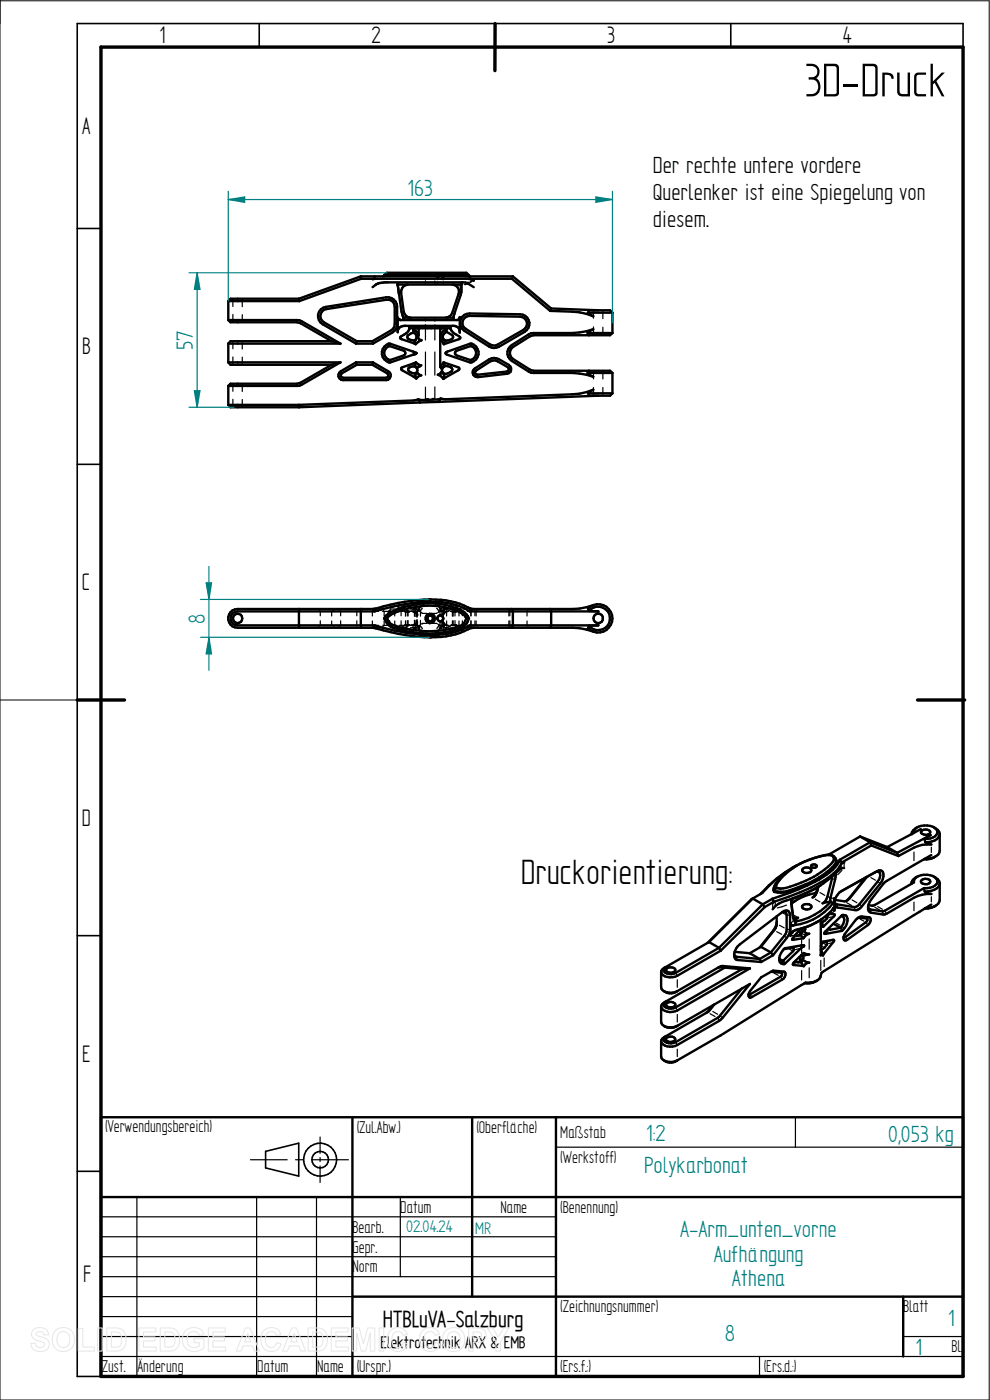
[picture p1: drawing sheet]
<svg xmlns="http://www.w3.org/2000/svg" width="210mm" height="297mm" viewBox="0 0 210 297" stroke-linecap="round" stroke-linejoin="round" font-family="sans-serif">
<path d="M0 0v297h209.8v-296.8h-209.8M0 148.5h16.4" fill="none" stroke="#000" stroke-width=".21"/>
<g fill="none" stroke="#000" stroke-width=".34">
<path d="M55 5v5M105 5v5M155 5v5M204.3 10v-5h-187.9v287h5M16.4 48.5h5M16.4 98.5h5M16.4 148.5h5M16.4 198.5h5M16.4 248.5h5M56.3 244.3l7.1-1.8v7l-7.1-1.7z"/>
<circle cx="67.9" cy="246" r="3.5"/>
<circle cx="67.9" cy="246" r="1.76"/>
</g>
<path d="M21.4 10h182.9v282h-182.9zM105 5v10M16.4 148.5h10M194.6 148.5h10" fill="none" stroke="#000" stroke-width=".72"/>
<g fill="none" stroke="#000" stroke-width=".51">
<path d="M76.5 58.6h32.3M76.5 58.6l-13.1 4.8M76.5 58.6l.1 .5M76.6 59.1h2.8M76.6 59.1l-13.1 4.8M79.4 59.1l-.4 .1 20.3-.1 1.2 .4-.7-.4M79.5 58.6l-.1 .5M81.5 58.4v.2M81.5 58.4l.6-.5h16.8l.6 .5M81.5 58.4h18M98 59.9l-.1 .5zM99.5 58.4v.2"/>
<path d="M99.7 58.6l.1 .5M99.8 59.1h8.8M108.6 59.1l8.1 6.9M108.8 58.6l8.1 6.8M108.8 58.6l-.2 .5M48.4 63.9h15.1M48.4 76.9h23.8M48.4 72.9h23.8M48.4 67.9l.5 .5 14.5 .1 7 3.9M48.4 67.9h15.1l8.7 5M48.4 76.9l.5 .5h21.5M48.4 63.9v4"/>
<path d="M48.4 72.9v4M63.4 63.4h-14.5l-.5 .5M63.4 63.4l.1 .5M70.4 72.4h-21.5l-.5 .5M70.4 77.4l-7 3.9-14.5 .1-.5 .5M70.4 72.4l1.8 .5M72.2 76.9l-8.7 4.9-15.1 .1M72.2 76.9l-1.8 .5M75.5 76.9h3.6M75.5 72.9h3.6M75.5 72.9l-7-4.1a1.98 1.98 0 0 1-1-2.1 1.98 1.98 0 0 1 1.6-1.6l12.8-2a2.04 2.04 0 0 1 2.3 1.9v3.7a2.07 2.07 0 0 1-.9 1.8l-4.2 2.4M75.5 76.9l-3.2 1.9a1 1 0 0 0-.5 1.1 1 1 0 0 0 1 .7h9.1a1 1 0 0 0 .9-.7 1 1 0 0 0-.4-1.1l-3.3-1.9"/>
<path d="M75.5 76.9l.2 .5M75.7 72.4h3.3M75.7 77.4l-3.2 1.8-.2 .3 .2 .6h9.7l.2-.3-.3-.6-3.1-1.8M75.7 77.4h3.3M75.7 72.4l-7-4a1.5 1.5 0 0 1-.7-1.6 1.5 1.5 0 0 1 1.2-1.2l12.8-2a1.49 1.49 0 0 1 1.7 1.5v3.6l-.3 1-4.4 2.7M75.7 72.4l-.2 .5M79 72.4l.1 .5M79 60.9l.8-.6 1.9-.4h16.4l1.2 .3 1.2 .7M79.1 76.9l-.1 .5M81.9 73.9l.7-.5 3.1 1a.54 .54 0 0 1 .3 .5 .54 .54 0 0 1-.3 .5l-2.9 1a1.5 1.5 0 0 1-.9-2.5zM84.3 60.4h13.5l.1 1.6-1.7 5.1v.4v-.1h-10.6v.2l-.4-1.4zM84.4 67.4v3.1"/>
<path d="M84.4 67.5v.1M84.5 67.8l.4 .1h12.3M86.6 60.4a1.52 1.52 0 0 0-1.5 1.7l.5 4a1.54 1.54 0 0 0 1.5 1.3M87.7 69.9l.4-.3 .7 .1v1.4M87.7 69.9l.9 .7 .2 .5M87.7 69.9v.6l.2 .2M87.9 70.7a1.37 1.37 0 0 0-1.5 .8 1.27 1.27 0 0 0 1.8 .6M87.9 70.7a1.04 1.04 0 0 1 .3 1.4M88 75.1h-.1M88 74.8l-5.3-1.9a2.04 2.04 0 0 0-1.7 2 2.04 2.04 0 0 0 1.7 2l5.1-1.7M88.2 73l-3-1-.3-.3a2.17 2.17 0 0 1 1.3-1 1.42 1.42 0 0 0 .6-1.3l.1 .2h8.6v-.3l.2 .7a3.8 3.8 0 0 0 1.9 1.5l.1 .2-.4 .3-3.2 1M88.2 76.9l-2.8 1-.3 .3 .2 .4 3 1.7"/>
<path d="M88.2 72.1l-.2 .3 .2 .6M88.2 76.9l-.1 .6 .3 .6M88.2 76.9l.5 .4 .7 .2-.5 .2M88.4 78.1a1.16 1.16 0 0 0-1.8 .3 1.24 1.24 0 0 0 1.9 .5M88.4 79l-.3 .6 .2 .7M88.4 79l.6 .5 .4 .1-.7 .3-.4 .4M88.4 78.1l.2 .5-.2 .4M88.8 77.8l-.4 .3M88.8 71.1a.68 .68 0 0 0 .6 1l-.2 .1M89.1 72.3l-.9 .7M93.4 77.9l.4 .5M93.4 79.2l-.5 .3a1.7 1.7 0 0 1 1.2 .9"/>
<path d="M93.6 79l-.1 .1M93.7 78.9l-.1 .1M93.8 78.8l.4 .9-.1 .7M93.8 78.8l-.1 .1M93.8 78.4v.4M93.9 78a1.33 1.33 0 0 1 2.1 .4 1.43 1.43 0 0 1-2.2 .6M94.1 76.9l3 1 .4 .3-.3 .4-3.1 1.8M94.1 76.9l-.7 1M94.1 76.9l.2 .6-.5 .9M94.5 74.8l5.3-1.9a2.03 2.03 0 0 1 1.7 2 2.03 2.03 0 0 1-1.7 2l-4.9-1.6-.4-.3zM94.7 70.4l1.4 .8v.3a1.44 1.44 0 0 1-2.1 .4M94.7 69.8l-.3-.2-1 .1v8.2"/>
<path d="M94.7 69.8a1.83 1.83 0 0 0-1.2 1.4 1.83 1.83 0 0 0 .6 1.8M94.7 70.4a1.17 1.17 0 0 0-.3 2l-.3 .6M94.7 69.8v.6M95.9 60.4a1.47 1.47 0 0 1 1.4 2l-1.4 4a1.57 1.57 0 0 1-1.4 1M96.6 74.6l3.1-1.2a1.35 1.35 0 0 1 1.2 2l-.2 .5-.8 .5-3-1a.49 .49 0 0 1-.3-.8zM97.5 67.5v.1M97.5 67.3v3.3v-.4a1.1 1.1 0 0 0-1.2-1.1l-10.8 .1a1.23 1.23 0 0 0-1.1 .9M98.1 67.2l.4-.4 1.1-.3 10.7 .2a2 2 0 0 1 1.9 1.5 2 2 0 0 1-.9 2.2l-5.5 3.2a2.09 2.09 0 0 1-2-.1l-5.3-3.3a2.02 2.02 0 0 1-.4-3zM98.4 67.6l.3-.3 .9-.3 10.7 .2a1.49 1.49 0 0 1 1.5 1.1 1.49 1.49 0 0 1-.8 1.7l-5.9 3.3-1.1-.2-5.2-3.3a1.41 1.41 0 0 1-.4-2.2zM100.5 78.4l3.3-2.2a2.09 2.09 0 0 1 2 0l2.1 1.2a1.01 1.01 0 0 1 .5 1.1 1.01 1.01 0 0 1-.8 .8l-6.2 .7a.99 .99 0 0 1-1-.5 .99 .99 0 0 1 .1-1.1zM100.8 78.8l3.2-2.1 1.1-.2 2.6 1.4 .2 .5-.4 .4-6.2 .7-.5-.2zM116.7 66l6.2 .3 3 .8-1.1-.8"/>
<path d="M116.9 65.4l10 .4M116.9 65.4l-.2 .6M124.7 70.7l.5-.6 .7-.3-1.5 .5-3 .4h-8.8l-4 2.5a1.98 1.98 0 0 0 0 3.4l4 2.5h8.8l3 .4 1.5 .4-.7-.3-.5-.5M124.7 70.7h5.2M124.7 79.1h5.2M124.7 70.7l.2 .4M124.8 66.3h5.1M124.8 66.3l.2-.5h4.4l.5 .5M124.9 78.7l-.2 .4M129.9 70.7l-.5 .4h-16.2l-.8 .3-3.6 2.2a1.53 1.53 0 0 0 0 2.6l3.6 2.2 .8 .3h16.2l.5 .4M129.9 66.3v4.4M129.9 79.1v4.3"/>
<path d="M48.4 85.9h15M48.4 85.9l.5 .5h14.5M48.4 81.9v4M63.4 85.9v.5M88.7 84.7l-.9 .3-24.4 .9M88.7 84.7l.4 .7M89.1 85.4l-25.7 1M93.1 85.3l-4 .1M93.5 84.5l-.6 .3-3.5 .1-.7-.2M93.5 84.5l-.4 .8M124.8 83.4l1.1-.7-3 .8-1.5 .2-26.9 1-1-.2M124.8 83.4l.2 .5h4.4l.5-.5"/>
<path d="M124.8 83.4h5.1M126.9 83.9l-33.8 1.4M63.5 129.2v4M76.6 129.2v4M79 133.2a44.6 44.6 0 0 0 14.6 1.9l3-.5 3.3-1.3 .6-.1M79.4 129.2l.1 .5M79.5 129.7h-29.1a1.48 1.48 0 0 0-1.5 1.5 1.48 1.48 0 0 0 1.5 1.5h29.1M79.5 129.7a40.5 40.5 0 0 1 14.2-1.9l3.7 .8 2.3 1.1M79.5 132.7a34.7 34.7 0 0 0 15.5 1.8 11.2 11.2 0 0 0 4.7-1.8M81.5 131.2l.5-.7a15.9 15.9 0 0 1 9.4-2.5 14.1 14.1 0 0 1 7.2 1.9l.9 1.3M81.5 131.2h.6M81.5 131.2a3.6 3.6 0 0 0 3.3 2.4 21.6 21.6 0 0 0 13-.3l1.2-1.1 .5-1"/>
<path d="M82.1 131.2l.3-.4a16.6 16.6 0 0 1 15.6-.7l.6 .6 .3 .5M82.1 131.2l.4 .8a3 3 0 0 0 1.9 1 21.7 21.7 0 0 0 13.3-.2l.8-.6 .4-1M88.3 128.2h.1M90.9 130.6a.63 .63 0 0 1 1 .6 .63 .63 0 0 1-1 .5M90.9 130.6a.62 .62 0 0 0-.3 .6 .62 .62 0 0 0 .3 .5M90.9 130.6a.66 .66 0 0 0 0 1.1M98.9 131.2h.6M99.7 132.7h27.2M99.7 129.7h27.2M99.7 132.7l.1 .5h21.6l1.5 .1 3 .7M99.8 129.1a18.2 18.2 0 0 0-11.2-1.8l-4.2 .6-5.4 1.3h-28.6a1.99 1.99 0 0 0-2 2 1.99 1.99 0 0 0 2 2h29l.1-.5M99.8 129.1l-.1 .6"/>
<path d="M108.6 129.2l.2 .5v3l-.2 .5M116.7 129.2l.2 .5v3l-.2 .5M125 129.6l-.2-.5a3 3 0 0 1 4.2 0 3 3 0 0 1 0 4.2 3 3 0 0 1-4.2 0l.2-.5M125 129.6l1.9 .1M125 129.6a2.49 2.49 0 0 1 3.6-.2 2.49 2.49 0 0 1 0 3.6 2.49 2.49 0 0 1-3.6-.2M125.9 128.4l-3 .7-1.5 .1-21.6-.1M126.9 130.2a1.02 1.02 0 0 0-1 1 1.02 1.02 0 0 0 1 1M126.9 130.2a1.02 1.02 0 0 1 1 1 1.02 1.02 0 0 1-1 1M126.9 129.7v.5M126.9 132.2v.5M126.9 132.7l-1.9 .1M182.5 177.5l2.1 1.2"/>
<path d="M182.5 177.5l5.7 2.2M182.5 177.5l-6.5 3.7a24.4 24.4 0 0 0-14.3 8.2l-2 1.2M184.6 178.7l5.7 2.2M184.6 178.7l-6.5 3.7M184.6 178.7l.2 .7M184.8 179.4l-6.2 3.6M184.8 179.4l5.8 2.2M188.2 179.7l2.1 1.2M193.8 176.7a1.9 1.9 0 0 1 2.2-1.6 2.53 2.53 0 0 1 2.8 1.3 1.79 1.79 0 0 1-2.1 1.6h-.6M194.6 175.5a2.08 2.08 0 0 0-1.3 1.5M195.7 176.1l-.3 .4a1.23 1.23 0 0 0 1.7 .5M195.7 176.1l-.4-.2-7.1 3.8"/>
<path d="M195.7 176.1a1.22 1.22 0 0 1 1.7 .4l-.3 .5M196.1 178l.2 .7M196.3 178.7l1.3 .5a6.6 6.6 0 0 0-3.7 .6l-3.3 1.8M197.1 177l.3 .2M197.4 177.2l-7.1 3.7M197.4 177.2l-1.3 .8M198.1 175.5a1.41 1.41 0 0 1 1.2 1.1 1.41 1.41 0 0 1-.5 1.4 4.2 4.2 0 0 1-2.5 .7M199.3 177v3.5a2.4 2.4 0 0 1-2.4 1.7h-.7M150.4 199.9l2.1 1.2M150.4 199.9l-9.2 5.3M159.7 190.6l-9.6 9.4M159.7 190.6l2.1 1.3"/>
<path d="M159.7 190.6l-9.3 9.3M161.8 191.9l-9.3 9.2M161.8 191.9l.4 .5M162.2 192.4l-9.3 9.3M163.9 190.7l-2.1 1.2M163.9 190.7l.3 .6M164.1 188.8l.2 .2M164.2 191.3l-2 1.1M164.3 189v.2M164.6 188.4l-.3 .6M164.8 195.6l-.1 .6-.6 1.2-2.9 3.6M164.8 194.4a3.3 3.3 0 0 1-.5 2.9l-2.9 3.6"/>
<path d="M166 193.5h.6l.3 .6-.1 3.6-.4 .8-2.9 3.6M167.7 196v2.5M167.7 196.1v.1M167.8 198l-.1 .4M167.9 191.3l.5 3.3 .2 .2 .7-.1-.4 .3-.2 .5M167.9 197.9v.1M168.7 183.8a11.3 11.3 0 0 0-4.5 4.5l.1 .9M168.7 191.1l-.8 .5M168.8 183.7a28.1 28.1 0 0 0-7.5 6M168.8 183.7a9.6 9.6 0 0 0-4.2 4.4v.3M169.1 183.6l-.4 .2M169.3 197.6l.5 .3"/>
<path d="M169.8 197.9l-.1 .3-.3 .3-.4 .1-.3-.2M169.8 197.9l.1 .5M169.9 198.4l.5 .7M170 197.1a1.19 1.19 0 0 1-.1 1.3M170 197a4.6 4.6 0 0 0-1.9 2.3l.2 .1 2.1-.3M170.2 192.2a1.38 1.38 0 0 1 1.9 0v.3a1.2 1.2 0 0 1-2-.1zM170.3 184.3a1.18 1.18 0 0 1 1.8 .3 1.05 1.05 0 0 1-1 .6 1.05 1.05 0 0 1-.9-.7zM170.6 196.8l.2 .4M170.8 196.8v.4M170.8 197.2l-.2 .3v.2a.95 .95 0 0 0 1.1 .4l-.7 .3-.6 .7M172.1 183.6a.79 .79 0 0 1 1.2 .1 .68 .68 0 0 1-.6 .4 .68 .68 0 0 1-.7-.4zM173.5 188.2l-.5 1.3"/>
<path d="M173.6 188.1a3.1 3.1 0 0 1-1.2 2.3l.4-.4 .2-.6a12.5 12.5 0 0 0-5.1 2.2M173.7 195.4l-2.2 1.1-1.6 .6M174.1 196l.5 .6M174.1 195.1v7.6l.2-.2 .3 .2M174.2 187.8l-2.4 1.3-3.7 1.5-.2 .5v.6l.3 3 .6 1.2-.1-.4M174.2 195.1l-.1 .2M174.5 200l.8-.2 .1 .2a1.31 1.31 0 0 1-1.3 1.3M175.1 197.6l3.5-3.4a.89 .89 0 0 1 1 .2 .89 .89 0 0 1 .2 1 3.1 3.1 0 0 1-1.2 2.1l-3.7 .6-.1-.1zM175.6 194.1v.3a1.27 1.27 0 0 1-1 1.1h-.5l.3 .3 .2 .8M176.1 193.8l.8 .1 .2 .1-.1 .2-2.4 2.4M176.5 186.2l-1 4a2.05 2.05 0 0 1-1 1.4l1.7-.3a13.3 13.3 0 0 1-7.5 4.2M176.6 181.5l-.2-.1a14 14 0 0 0-7.6 2.3"/>
<path d="M176.6 181.5a1.51 1.51 0 0 1 .8 1.3 1.51 1.51 0 0 1-.8 1.4 22.1 22.1 0 0 1-10.3 5.2l-2-.2M176.6 181.5a1.1 1.1 0 0 1-.3 1.8 20.8 20.8 0 0 1-10.8 5.2l-.9-.1M176.8 196l1.6 .8M176.8 192.7a13.9 13.9 0 0 1-8.2 4.7l-.6 .4M177 192.7v.1M177 193.2v-2.7l-.1 .9a12.1 12.1 0 0 1-9 4.9M177.1 190.9l2.4 .3M177.3 185.4l-1.2 5.2v.4l.2 .4-.1-.1M177.4 182.8l-.1 .2a15.1 15.1 0 0 1-7.8 5.2 7.9 7.9 0 0 1-4.5 .9l-.7-.1M178.1 182.4a9.2 9.2 0 0 1-4.3 4.2l-1 .5a55.9 55.9 0 0 1-8.9 3.6M178.1 182.4l.5 .6M178.3 184.2a24.7 24.7 0 0 1-12.4 7.1l-1.4 .9-.6 .7"/>
<path d="M178.4 196.8l-2.3 .4-.3-.3M178.4 194.4h.2a.85 .85 0 0 1 .4 1.2l-.6 1.2M178.4 184.1h.7M178.5 189.1a2.82 2.82 0 0 0-1.3 3.1l.5 .3 3.7 .6a1.75 1.75 0 0 0 1.4-.8l3.9-4.8a2.16 2.16 0 0 0 .4-2.7l-.7-.1-.3 .1-7.7 4.3M178.6 183h.5l-.5 .1a9.5 9.5 0 0 1-4.7 4.2 52.9 52.9 0 0 1-9.4 3.9l-.6 .3 .3-.2M181.7 194.9l.4-.3a2.94 2.94 0 0 1 2.5 .1 1.19 1.19 0 0 1-.5 1.6l-4.4 3.1-.5 .1a.91 .91 0 0 1 0-1.4zM181.9 194.8l2 .1 .1 .3-.3 .5-4.4 3.1h-.4M183.6 186.2l-4.1 5M183.9 186.1l-3.7 4.5-.7 .6M185.7 185l.6-.1a1.37 1.37 0 0 1-.1 2.1l-3.9 4.8-.7 .6-4.1-.5-.2-.1-.3-.5M190.3 180.9l.3 .7M193.3 187.4v.1"/>
<path d="M194.6 186l-.4 .2a1.61 1.61 0 0 0-.9 1.3M195.5 186.7a1.22 1.22 0 0 1 1.9 .3 1.17 1.17 0 0 1-2 .1zM196 188.4l-8.6 4.9-2.7-.3-.3-.1-.3-.5M196 188.4a2.55 2.55 0 0 0 2.8-1.2 1.87 1.87 0 0 0-2.1-1.6 2.6 2.6 0 0 0-2.8 1.2v.4l-8.3 4.8-.6 .2-.8-.2M196 188.4l.2 .7M197.6 181.4l-9.9 5.8-2.9 3.7a2.07 2.07 0 0 0-.3 2.6l3.2 .5 6.2-3.5a7.2 7.2 0 0 1 3.7-.8l-.7-.2-.7-.4M197.6 191.9l-22.8 14.1a1.2 1.2 0 0 0-.8 1.3l-.6 .7-.6 .2M198.1 186a1.39 1.39 0 0 1 1.2 1 1.39 1.39 0 0 1-.6 1.5 4.2 4.2 0 0 1-2.5 .6M198.5 192.2a3.6 3.6 0 0 1-2.4 .6M198.5 181.7l-.8 .4-1.7 .2M199.3 187.4v3.5a2.31 2.31 0 0 1-2.3 1.7l-.7 .1M140.3 213.5v3.3a1.91 1.91 0 0 0 2.4 1.1l1-.3"/>
<path d="M140.3 206.2v3.3a1.98 1.98 0 0 0 2.4 1.1l1-.3M140.8 210.3a2.35 2.35 0 0 0 2.9 0M140.8 217.6l1.2 .5 .9-.1 .8-.4M141.4 212.9a1.33 1.33 0 0 1 1.9 .1 1.08 1.08 0 0 1-.9 .8 1.08 1.08 0 0 1-1-.4zM141.4 205.6a1.38 1.38 0 0 1 1.9 .1 1.1 1.1 0 0 1-1.9 .3zM143.7 217.6l15.4-8.9-6.1 7.6-9.3 5.4a2.45 2.45 0 0 1-3.4-.7 1.3 1.3 0 0 1 .9-1.1M151.3 213.2l-1.2 1.5-.4 .2M151.6 213l-1.5 1.7-8.9 5.2M152.2 205.4l.5-.2 4.7 .4M152.5 201.1l-9.2 5.3a2 2 0 0 1-2.5-.4l.1-.6 .3-.2M152.5 201.1l.4 .6M152.9 201.7l-9.2 5.3a2.55 2.55 0 0 1-3.4-.7 1.3 1.3 0 0 1 .9-1.1"/>
<path d="M153.8 205.3l-12.6 7.2M155.7 202.4l.1 .3 .5 .3 4.9 .5M155.8 201.9l3.2 .3M157.4 205.6l-14.1 8.1a2.07 2.07 0 0 1-2.5-.3l.1-.6 .3-.3M157.4 209.7l-4.9 6.1-9.2 5.3a2.07 2.07 0 0 1-2.5-.4l.1-.6 .3-.2M159 202.2l2.2 1.3M159.1 205.4l-15.4 9a2.5 2.5 0 0 1-3.4-.8 1.3 1.3 0 0 1 .9-1.1M159.1 205.4l-6.1-.4-9.3 5.3M159.1 205.4l-1.7 .2M161.2 203.5l.3 .6M161.4 200.9l2.1 1.2M161.4 200.9l-2.4 1.3"/>
<path d="M161.5 207.3l2.5-1.4 2.5 .3a1.18 1.18 0 0 1-.6 1.6l-6.4 3.7-.5 .1a1.06 1.06 0 0 1 .1-1.4zM163.5 206.2l2.3 .2 .1 .1-.1 .5-6.7 3.9h-.3M163.5 202.1l-2.3 1.4M163.5 202.1l.5 .5M164 202.6l2.9-3.6a2.68 2.68 0 0 0 .7-1.8v-3.1a.91 .91 0 0 0-.6-.9 .91 .91 0 0 0-1.1 .3l-9 6.9a2.72 2.72 0 0 0-1 2.8l.5 .5 5.1 .4M164 202.6l-2.5 1.5M165.3 203.3a.73 .73 0 0 0 .8 .6M165.4 203.5l.7 .4M166.2 201.4l2.2-.4-.2 .8-2.1 2.1M169.5 203.1l.2 .1M169.7 203.2l.1 .4-.3 .5a.55 .55 0 0 1-.7-.3M169.7 203.2l.3 1"/>
<path d="M170 202.6l.4 .6-.2 .4M170 204.2l.5 .8M170.2 202.9l1.5-.4-1.2-.3-2.1 2-.2 .4 2.3 .4M170.2 203.6l-.2 .6M170.2 203.6l1 .5 .5 .1-.5 .1-.7 .7M170.3 200.6l-3.8 .6-.5 .5a2 2 0 0 0-.3 2.7l.6 .2 .2-.2 3.7-3.5M172.7 208.3l-.9 .2-.9-.1-18 11.3-9.2 5.3M173.3 208.1l-1.3 .5h-1.4M174.1 200.7l.5-.9 2.1-.4 .3 .1-2.4 3.2M174.1 201.5l.5 1.2M21.4 237h182.9v55h-182.9zM74.8 237v55"/>
<path d="M100.2 237v38.1M117.9 237v55M140.3 220.9v3.3a1.98 1.98 0 0 0 2.4 1.1l1-.3M140.8 225a2.35 2.35 0 0 0 2.9 0M141.4 220.1a1.22 1.22 0 0 1 1.9 .4 1.19 1.19 0 0 1-2 .1zM21.4 254h182.9M74.8 275.1h129.5M191.6 275.1v12.7"/>
<circle cx="50.4" cy="131.2" r=".98"/>
<circle cx="91.3" cy="131.2" r=".98"/>
<circle cx="93.4" cy="131.2" r=".63"/>
</g>
<g fill="none" stroke="#000" stroke-width=".25">
<path d="M79 59.1h.2M79.3 59.1h.2M79.4 59.1h.1M79.4 59v.1M79.5 58.6l-.1 .2M79.6 59.1h.1M90.3 57.9v.8M90.3 59.6v.8M92.2 57.9v.8M92.2 59.6v.8M92.7 57.9v.3M92.7 58.5v.4h.4"/>
<path d="M92.8 57.9v.3M92.8 58.5v.9M92.8 59.9v.5M94 57.9v.3M94 58.6v.8M94 59.9v.5M94.1 57.9v.3M94.1 58.5v.4h-.4M98.2 59.9h.3M99.4 59.9h-.5M99.7 58.6v.2M99.7 59l.1 .2h.2"/>
<path d="M100 59.8l-.6 .3M100 59.7l-.3 .1M100.3 59.6l.2-.1-.3 .1M100.5 59.1l-.2 .1M49.4 63.4v1.6M49.4 66.7v1.7M49.4 72.4v1.6M49.4 75.7v1.7M51.4 63.4v1.7M51.4 66.8v1.6M51.4 72.4v1.6M51.4 75.8v1.6"/>
<path d="M79.2 60.7l-.2 .2M79.7 60.4l-.2 .1M84.3 60.4h.1M84.6 62.1v.1M85.6 67.6h.1M85.6 67.4v.1M86.8 69.4v.1M86.9 69.6h.1M88.5 78.9l-.1 .1M89.2 69.7h.1M89.5 69.7h.6M89.5 69.6h.1"/>
<path d="M89.6 69.7h.1M90.3 67.4v.7M90.3 68.9v3.2M90.3 74.7v4.9M90.6 69.7h1M90.7 69.6h.3M91.3 69.6h.2M92.1 69.7h.7M92.2 67.4v.8M92.2 68.9v3.2M92.2 74.7v4.9M92.6 69.7h.1"/>
<path d="M93 69.6h.1M93.1 69.7h.2M95.5 69.6h.1M95.5 69.3h.1M97.2 60.4l.2 .2M97.6 60.8l.2 .6M97.8 61.7l.1 .3M97.8 60.4h.4M99.1 60.2l-.6 .2M116.8 65.8l-.1 .2M116.9 65.4l-.1 .2M121.4 66.1l.8 .1"/>
<path d="M123 66.3l1.4 .3M124.8 66.2v.1l.1 .2M125 65.8l-.1 .2M125.1 66.6l.3 .2M125.2 66.8l.7 .3-.3-.1M125.9 65.8v1.7M125.9 69.3v1.8M125.9 78.7v1.7M127.9 65.8v1.8M127.9 69.4v1.7M127.9 78.7v1.7M49.4 81.4v1.6"/>
<path d="M49.4 84.7v1.7M51.4 81.4v1.7M51.4 84.8v1.6M88.7 84.7l.1 .1M88.8 84.9h.1M88.8 84.9l.1 .1M89 85.3l.1 .1M90.3 82.1v2.5h.6M90.6 84.6v.2M90.6 85.1v.2M91.9 85.1v.2M91.9 84.5v.3"/>
<path d="M92.2 82.1v2.4h-.5M93.4 84.8h.1M93.5 84.6h.1M125.9 82.2v1.8M127.9 82.2v1.7M63.4 129.2v.2M63.4 129.6v.1M63.4 132.7v.1M63.4 133.1v.1M67.4 129.2l.2 .1M67.6 133l-.2 .2M67.8 129.5l.1 .2v.9"/>
<path d="M67.9 131.7v1l-.1 .1M70.4 131.7v1l.6 .1M70.9 129.5l-.5 .2v1M71.6 133.1l.6 .1M71.8 129.2l.1 .1M71.9 133l-.1 .2M72.1 129.5l.2 .2v.9M72.2 129.2l-.6 .2M72.3 131.7v1l-.2 .1M75.5 129.2l.1 .2M75.6 133.1l-.1 .1M75.6 129.6l.1 1"/>
<path d="M75.7 131.7l-.1 1.1M79 131.7v1.1M79 129.2h1.9M79 129.5v1.2M79.1 133.1v.1M79.1 129.2v.1M79.4 133.2h1.7M79.5 132.7h.8M79.5 129.7h.8M81 129.2l.2 .1M81.2 129.7h1.3M81.2 133l-.2 .2"/>
<path d="M81.2 132.7h1.4M81.3 129.5l.2 .2v.9M81.5 131.7v1l-.1 .1M82.4 131.7v1l.1 .1M82.5 132.7h.1M82.5 129.7h.1M82.5 129.5l-.1 .2v1M82.6 132.7h.1M82.6 129.7h.1M82.6 129.7v1M82.6 131.7v1M82.7 132.7h.1"/>
<path d="M82.7 129.7h.1M82.8 132.7h.1M82.8 129.2h2M82.8 133.1l.1 .1M82.8 129.7h.1M82.8 132.7h-.1M82.9 129.2l-.2 .2M82.9 133.2h1.9M83.1 129.7h1.1M83.2 132.7h1M83.7 132.7h.1M83.7 129.7h.1"/>
<path d="M83.7 129.7v1M83.7 131.7v1M83.7 132.7l.2 .1M83.9 129.5l-.2 .2M84.1 133.1l.1 .1M84.2 129.2l-.1 .2M84.3 133.9h.1M84.3 128.5h.1M84.3 128.5l.3 .2M84.3 128.5l.1 .1M84.4 133.2l.2 .1M84.4 133.6h.1"/>
<path d="M84.4 128.8h.1M84.4 128.8l.1 .1M84.5 133.4l-.1 .2M84.5 133.3h.1M84.5 129.1h.1M84.5 129.1l.1 .1M84.5 129.1l-.1 .1M84.5 129.2l.2 .1M84.6 133.2h.1M84.6 133.2l-.1 .1M84.6 129.2h.1M84.6 129.7h1"/>
<path d="M84.6 133.6l-.2 .2M84.7 132.7h.9M84.8 133.1l-.3 .1M84.8 133.5l2.1 .8M84.9 129.2l.4 .2M84.9 129.5l.2 .2v.9M85 129.2h.2M85 133.2h.2M85 129l.7 .5M85.1 131.7v1l-.2 .1M85.1 129.2l.4 .2M85.2 129.2h.1"/>
<path d="M85.2 133.2h.1M85.3 129.2h.2M85.4 133.2h.1M85.4 133l-.5 .2M85.5 133.3h.1M85.6 128.8h.1M85.6 128.9h.1M85.6 129h.1M85.6 129.1h.1M85.6 133.3h.1M85.6 128.8v.1M85.6 133.5v.1"/>
<path d="M85.6 133l-.5 .2M85.6 129.2h.7M85.6 129v.1M85.6 133.2h.8M85.6 129.1l.3 .1M85.6 133.3l.7 .3M85.7 132.7h.1M85.7 129.7h.1M85.7 132.9l-.7 .5M85.7 133.2h.3M85.8 132.6h.1M85.8 133.2l-.2 .1"/>
<path d="M85.9 129.8h.1M85.9 132.6h.1M85.9 129.6l.5 .2M85.9 129.2h-.2M86 129.8h.1M86 132.5h.1M86 131.7v.8l.7 .3M86.1 129.7h.7M86.1 128.9l-.5 .2M86.1 129.6l.5 .2v.9M86.1 132.7h.6M86.1 129.6l.5 .1"/>
<path d="M86.1 129.4l.5 .2M86.3 133.3l.4 .2M86.4 129.8h.1M86.4 132.6h.1M86.4 129.8v.9M86.4 131.7v.8l-.5 .3M86.5 132.6h.1M86.5 129.8h.1M86.5 129.7h.1M86.5 132.6l.1 .1M86.5 128.2l-1.7 .7M86.6 129.8h.1"/>
<path d="M86.6 132.5h.1M86.6 132.8l-.5 .2M86.6 132.5l-.5 .3 .5-.1M86.6 131.7v.9M86.7 129.8h.1M86.7 132.6h.1M86.7 129.7h.1M86.7 129.6l-.7 .2v.9M86.7 132.7h.1M86.7 128.9h.1M86.7 128.9l-.5 .2M86.8 129.7h.1"/>
<path d="M86.8 129.7l-.1 .1M86.8 132.7h.1M86.8 134h.1M86.8 133.8h.1M86.8 128.4v.3M86.8 133.8v.2M86.8 132.7h.7M86.9 128.6h.1M86.9 133.9h.1M86.9 128.6l.4 .2M86.9 129.7h.1M86.9 129.7h.2"/>
<path d="M87 129.7h.5M87.1 133.2h.7M87.1 133.9l1.5 .3M87.1 129.7h.1M87.1 132.7h-.2M87.2 132.7h.1M87.2 129.7h.1M87.2 133.6l-.3 .2M87.3 129.7h.1M87.3 132.7h.1M87.3 129.7l.2 .1M87.3 128.4l-.8 .3"/>
<path d="M87.5 129.8h.1M87.5 133l.6 .2M87.5 132.6l-.2 .1M87.5 129.7h.2M87.5 129.8h.2M87.6 132.7h.2M87.6 129.8l.3 .1M87.7 129.7h.1M87.7 132.5l-.3 .1M87.7 132.6h.1M87.7 129.2v.1M87.7 129.5v.2"/>
<path d="M87.7 133v.2M87.7 129l.6 .3-.2-.1M87.8 132.6l-.1 .2M87.8 129.8l.3 .2M87.8 129.8l.4 .3M87.8 129.7h.3M87.8 130h.1M87.8 129.9l.1 .1M87.9 129.2h-.9M87.9 132.7h.1M87.9 132.7h.2M87.9 129.2h.4"/>
<path d="M87.9 132.4v.1M87.9 132.5l-.1 .1M87.9 130v.8M87.9 131.6v.8M87.9 132.4l-.1 .1M87.9 132.5h-.1M88 133.2h.3M88 129.5l.1 .3M88 132.6l.1 .3M88.1 130l.1 .1M88.1 129.7v.1M88.1 133.2h.1"/>
<path d="M88.1 132.4h.1M88.1 132.4l-.3 .2M88.1 132.7l.1 .2M88.1 129.5v.2M88.1 129.5l.1 .4M88.1 132.3l-.2 .2M88.1 132.5v.3M88.1 133.1l.1 .1M88.2 132.5l-.1 .2M88.2 133.1v.1M88.2 129.2l-.1 .1M88.2 129.2l-.8 .2"/>
<path d="M88.2 133.2l.1 .1M88.2 128.2l-.4 .1M88.2 128.2h.1M88.2 129.7h.4M88.2 133.1l-.1 .1M88.2 133.1l-.5 .3M88.2 130.1v.7M88.2 131.6v.7M88.2 132.3l-.1 .1M88.2 129.2v.1M88.3 132.7h.3M88.3 132.2l.1-.1-.1 .2"/>
<path d="M88.3 133.1v.2M88.3 130v.2M88.3 130.2l.1 .1M88.3 130.1l.1 .2M88.3 129.1l-.1 .2M88.3 130.3l.2 .2M88.4 132.1h.1M88.4 129.7h.1M88.4 129.7v1.2M88.4 132.1l-.1 .2M88.4 132.7l.1 .1M88.4 129.1l-.2 .1"/>
<path d="M88.4 130.3h.1M88.4 132.7h.1M88.4 131.5v1.2M88.5 130.5h.1M88.5 129.4l.1 .1M88.5 131.9l-.2 .2M88.5 130.5v.4M88.5 131.5v.5M88.5 129.6l-.1 .1M88.6 129.5v1.1M88.6 131.8v1M88.6 133.2h.2"/>
<path d="M88.6 129.2h.2M88.6 133.3l.2 .1M88.6 132.9l.1 .1M88.6 132.9h.1M88.6 133h.1M88.6 132.9l-.2 .1M88.7 129.5h.1M88.7 133h.1M88.7 129.4l-.1 .1M88.7 129.3l-.1 .2-.1-.1M88.7 129l.1 .1M88.8 132.8h.1"/>
<path d="M88.8 132.9h.1M88.8 133.1h.1M88.8 133.3l-.1 .1M88.8 129.5h.1M88.8 129.2h.1M88.8 133.4h.1M88.8 133.2h.1M88.8 129.2v.1M88.8 129.4v.1M88.8 132.8v.1M88.8 133.1v.1M88.8 133.2l.2 .2"/>
<path d="M88.8 128.9l-.2 .1M88.8 133.4l.2 .1M88.8 129.2l.1 .1M88.9 128.9h.1M88.9 129.7h.2M88.9 132.7h.2M88.9 133l-.1 .2M88.9 134.8l1.7 .1 2.4-.1M89 128.8l-.2 .1M89 129.5l.1 .2M89.1 132.7l.5 .6M89.1 132.7l-.1 .1"/>
<path d="M89.1 128.9l-.3 .3M89.2 129.9h.1M89.2 128.8h.1M89.2 129.9v.8M89.2 131.6v.9l.1-.1M89.2 133.7l.2 .1M89.2 133.7h.1M89.3 128.7h.1M89.3 128.1l-1 .1M89.4 133.8h.1M89.4 133.8l.6 .4M89.4 134.3l.8 .1"/>
<path d="M89.4 130l1.2 .1M89.5 132.3h.1M89.6 129.1l-.5 .6M90 128.2l-.8 .5M90.3 134.3l.7 .2M90.4 128h2M90.6 132.2l-1.1 .1M90.9 127.9l-.5 .2M91.1 130.1v.1M91.1 132.2h.1M91.2 131.8h.1M91.3 130.6h.1"/>
<path d="M91.3 127.9l.6 .2M91.3 130.6h.3M91.5 127.5l-3.3 .3M91.6 131.7h.1M91.6 131.7l-.4 .1M91.7 132.2l1.1 .1M91.8 130.9v.6M91.9 128.6a1.93 1.93 0 0 0-1.6 0M91.9 134.3l-.6 .2M91.9 133.8l-.8 .2-.8-.2M92.3 128.2l.7 .5M92.6 129l.5 .7"/>
<path d="M92.7 131.4a.75 .75 0 0 1 .6-1 .75 .75 0 0 1 .8 .8 .75 .75 0 0 1-.9 .7M92.7 130l-1.1 .1M92.8 133.8l-.6 .4M92.9 133.8h.1M92.9 132.4l.2 .1M93 134.8h.1M93 128.7l.3 .2M93.1 129.9l-.2 .1M93.1 132.7h.2M93.1 129.7h.2M93.1 132.7l-.4 .6M93.1 132.7l.1 .1"/>
<path d="M93.2 128.9l.2 .3M93.2 127.6l2 .4M93.2 134.3l-.6 .1M93.2 129.8h.1v.9M93.2 129.6l-.1 .1M93.2 133.6h-.2M93.3 131.7v.9M93.3 133.1l.1 .1M93.4 129.6h.1M93.4 132.7h.1M93.4 132.8h.1M93.4 129.2h.1"/>
<path d="M93.4 133.2h.1M93.4 133.2h.4M93.4 129.2h.4M93.4 132.7l.1 .1M93.4 129.2v.1M93.4 129.5v.1M93.4 132.8v.1M93.4 133.1v.1M93.4 129.2l.1 .1M93.4 129.2l-.1 .2M93.4 133.2l-.3 .3M93.4 128.1l1 .2"/>
<path d="M93.4 129.2l.2 .1M93.5 133.3v.1M93.5 128.9l.2 .2M93.5 133l-.1 .2M93.5 129v.1M93.6 129.7h.2M93.6 129.6l-.2 .1M93.6 132.8h.1M93.6 132.7h.2M93.6 133l-.2 .2M93.6 129.6h.1M93.6 129.5l.2 .2"/>
<path d="M93.7 133.3l-.3 .1M93.7 129.5l-.1 .1M93.7 132.8l.2 .1M93.7 129.7v.9M93.7 131.7v1M93.8 132.7h.1M93.8 129.7h.1M93.8 132.7l-.1 .1M93.8 131.9h.1M93.8 132.9h.1M93.8 131.9l.2 .2M93.8 131.4v.5"/>
<path d="M93.9 130.5h.1M93.9 132h.1M93.9 129.7h.1M93.9 129.5h.1M93.9 130.3h.1M93.9 130.4h.1M93.9 129.5l.2-.1-.3 .1 .1 .2v.9M93.9 132.9l.1 .1M93.9 131.5l.1 .7M93.9 130.3v.6M93.9 132l.1 .2M93.9 132.1h.1"/>
<path d="M93.9 132.7h.1M93.9 132.7h.2M93.9 132.1l.2 .2M93.9 130.3l-.1 .6M93.9 129.1l.2 .1M93.9 131.7v1M93.9 132.7l-.1 .1M94 132.1h.1M94 131.5v.6M94 132.1l.1 .1M94 130.1l-.1 .3M94.1 130.3h.1"/>
<path d="M94.1 132.2h.1M94.1 130.2l-.2 .1M94.1 129.2v.1M94.1 129.2h.1M94.1 133.2h.1M94.1 133.2l-.2 .1M94.1 130.2h.1M94.1 129.2l.1 .1-.1-.1h.4l.6 .2M94.1 132.5l.1 .2M94.1 132.2v.1M94.1 133.1v.1M94.1 130.2l-.1 .7"/>
<path d="M94.2 129.7h.2M94.2 132.3l.2 .2M94.2 129.5l-.1 .4M94.2 132.4l.3 .2M94.2 132.5v.3M94.2 130l-.1 .2M94.2 130h.1M94.2 133l-.1 .2h.4M94.2 132.7h.2M94.2 133.1l.2 .1M94.2 132.7v.1M94.3 133.1l.1 .1"/>
<path d="M94.3 132.5l.1 .2M94.3 132.4h.1M94.3 132.4l.4 .2M94.4 129.7h.1M94.4 129.7l-.1-.1-.1 .3M94.4 132.7l-.1 .1M94.4 129.7l-.1 .1M94.4 132.7h.1M94.4 129.2h.1M94.4 129.7h.6M94.4 129.2h-.1M94.4 129.2l-.1 .1"/>
<path d="M94.4 133.2l.3 .1M94.4 128.4h.3M94.5 133.2h-.1M94.5 132.7h.1M94.5 132.7h.6M94.5 132.7h.3M94.5 129.8l-.4 .3M94.6 129.8l-.4 .2M94.6 129.2h.6M94.7 133.2h.5M94.7 129.8l-.4 .2M94.7 129.2v.2"/>
<path d="M94.7 129.6v1.1M94.7 131.7v1.1M94.7 133.1v.1M94.8 129l-.4 .2M94.8 132.6l.2 .1M94.8 129.6l-.3 .1M94.8 129.8l.3-.1-.2 .1M95 133.9l-1.1 .3M95.1 128.5l.5 .2M95.1 132.8l.5 .3M95.1 133.6l.4 .1M95.2 133l-.7 .2"/>
<path d="M95.4 132.7h1M95.5 129.7h.9M95.5 133.7h.1M95.5 128.6l-.3 .2M95.5 128.4h.1M95.5 128.6h.1M95.5 133.8h.1M95.5 128.4v.2M95.5 133.8v.2M95.6 128.2l.6 .2M95.6 132.7h.1M95.6 133.7h.1"/>
<path d="M95.7 129.7h.1M95.7 133.5h.1M95.7 129.3l-.5 .2M95.7 128.9l.4 .2M95.8 132.7h.1M95.8 129.8h.1M95.8 132.6h.1M95.8 129.7h.1M95.8 129.7l.1 .1M95.8 133.2h.5M95.8 129.6l.7 .2M95.9 132.6h.1"/>
<path d="M95.9 129.8h.1M95.9 132.7h.1M95.9 132.7h.2M95.9 129.7h.1M95.9 133.3l.3 .1M95.9 128.9h.3M96 129.8h.1M96 132.6h.1M96 129.8v.9M96 131.7v.9M96 132.5l.4 .3M96 132.7h.1"/>
<path d="M96.1 129.8h.1M96.1 132.6h.1M96.1 129.7h-.2M96.1 132.5h.1M96.1 132.7h.1M96.1 133.3l-.4 .2M96.1 131.7v.8M96.1 132.5l.5 .3M96.2 133.4h.1M96.2 133.3h.1M96.2 129h.1M96.2 128.9l-.2 .2"/>
<path d="M96.2 133.4l-.5 .2M96.2 133.4v.2M96.2 129v.1M96.2 133.6h.1M96.2 128.8v.1M96.3 129.2h.1M96.4 129.2h.1M96.4 133.2h-.1M96.4 133.2h.1M96.4 133.2h.5M96.4 129.2h.2h-.8M96.4 129.6l-.4 .2"/>
<path d="M96.5 129.8h.1M96.5 132.5h.1M96.5 132.5l-.6 .3M96.5 129.8v.9M96.5 131.7v.8M96.6 129.8h.1M96.6 132.6h.1M96.6 132.8l.6 .4M96.6 128.6l.5 .3M96.6 129.6l-.5 .2v.9M96.6 133.2h-.2M96.7 129.5l-.3 .1"/>
<path d="M96.8 132.7h.8M96.9 129.7h.1M96.9 129.7h.7M96.9 133.6h.1M96.9 129.2h.8M96.9 133.6l-1.8 .8M97 133.6h.1M97 133l.5 .2M97.2 133.4l-.2 .2M97.2 129.2l-.2 .1M97.2 133l.5 .2M97.4 133.2h1.1"/>
<path d="M97.4 129.1l.3 .2M97.4 131.7v1l.1 .1M97.5 129.2l-.6 .2M97.5 129.5l-.1 .2v1M97.5 133.4l.4 .3M97.5 133.2l-.1 .1M97.7 129.2l-.5 .2M97.7 133.1l.2 .2M97.7 133l-.1 .2M97.9 133.3h.1M97.9 133.7h.1M97.9 129.7h.7"/>
<path d="M97.9 133.5v.2M97.9 129.2l-.2 .2M97.9 132.7h.7M97.9 133.9l.1 .2v-.2M97.9 129.5l.2 .2v.9M98.1 131.7v1l-.1 .1M98.3 129.2h.8M99.1 129.7h.5M99.1 132.7h.5M99.2 133.2h.6M99.4 129.2h.6M99.6 129.7h.1"/>
<path d="M99.7 132.7h.1M99.7 129.7h.1M99.8 129.7h.1M99.8 132.7h.1M99.9 129.7h.1M99.9 132.7h.1M99.9 129.7v1M99.9 131.7v1M100 129.7h.1M100 132.7h.1M100.4 133l-.2 .2M100.5 129.2h-.3l.2 .1"/>
<path d="M100.6 129.5l.2 .2v.9M100.8 131.7v1l-.2 .1M101 131.7v1l.2 .1M101.2 129.5l-.2 .2v1M101.4 133.1l.1 .1M101.5 129.2l-.2 .2M107.7 129.2l.1 .1M107.8 133l-.1 .2M107.9 131.7v1l.2 .1M108 129.5l.2 .2v.9M108.1 129.5l-.2 .2v1M108.2 131.7v1l-.2 .1"/>
<path d="M108.3 133.1l.2 .1M108.5 129.2l-.2 .2M111.8 131.7v1l.2 .1M111.9 129.5l-.1 .2v1M112.2 133.1l.1 .1M112.3 129.2l-.2 .2M124.8 133v.3v-.2M124.8 129.2v-.1l-.1 .2M124.8 129.5l.2 .1M124.9 129.5l.1 .1M125 129.6h.6M125 132.8h.6"/>
<path d="M125 132.8h-.2M125 132.8l-.1 .1M126.3 129.7h.6M126.9 132.7h-.6M197.6 179.7v1.1M163.9 191.9v.6M164.3 197.3l-.2 .1M164.5 191.5v.5M164.8 197.7l1 .5M165.4 196.3l1 .5M166.1 193.7l.5 .3M166.5 198.7l.3 .2"/>
<path d="M166.8 192l-1.9 .6M167.1 194.1h.3M167.1 197.2h.3M167.8 190.7l-.6 .2M167.9 191.4v.1M168.2 194.4v.1M168.2 195.4l-.3 .3M168.4 198.5h-.5M168.5 194.2l.5 .3M168.7 198.8l-.3 .4M168.7 196l-.2 .2M168.8 198.5h.1"/>
<path d="M169 198.2l.2 .2M169.8 197.9l.3 .1M169.9 197l-.2 .1M170.1 199.4v.8M170.3 198.2l.5 .1M171.7 199.2v2.2M172.9 190.8l1 .5M173.4 188.8v.2M173.9 189.4l1.1 .5M174.2 195.8v.3M174.5 195.1l.3 .2M175 194.6l.3 .2"/>
<path d="M175.7 190.3l.3 .1M175.7 197.4l-.4 .5M176 197.1l.1 .1M176.3 186.4h.2M176.4 199.5l-.6 .2M176.4 194.5l-.5 .1M176.4 191.4h.3M176.5 194l-.6 .1M176.7 186.5h.3M176.8 190.5l-.4 .1M176.8 193.4l-.3 .3M177.3 191.7l.2 .1"/>
<path d="M177.5 195.9l.7 .4M177.6 192v.3M178.3 197l.2 .3M178.4 189.1h.1M178.4 183.5v.4M178.5 196.9l.2 .3M178.6 184.7l-.9 .9M178.7 194.2l-.2 .1M178.7 196.6l.3 .2M178.9 194.2l-.2 .1M179.1 183.3v.6M179.1 198.7l.1 .1"/>
<path d="M179.4 198.9l.2 .3M179.6 191.5l1.1 .6M180.2 190.6l-.2 .1M180.8 190.9l1 .6M181.3 192.6l.1 .3M182.5 195l.8 .4M182.5 191.9l.2 .3M182.7 194.5l-.2 .1M183.8 195.8l.2 .3M184.2 194.6l-.2 .2M184.4 192.8l.2 .1M184.7 193.1v.3"/>
<path d="M184.7 186.2l1 .5M185.5 192.4l1.1 .6M186 184.9l-.2 .1M186.2 192.3l1 .6M186.4 187.2l.2 .2M187.2 193.5l.1 .3M187.8 193.4l.2 .2M193.9 180.8v1.8M193.9 191.4v1.8M197.6 190.2v1.1M143.4 206.5l.2 .3M143.4 213.9l.2 .3"/>
<path d="M143.7 207.9v1.6M143.7 215.2v1.6M150.6 215.1l1.1 .5M150.6 214.2l-.1 .1M151.2 214.6l1 .6M152.3 216.1l.2 .3M152.9 215.6l.2 .2M153.1 205l-.2 .1M156 202.9h.2M156.3 203.2l.1 .3M158.8 210.8l.3 .1M159.3 211.1l.1 .3"/>
<path d="M164.2 206.5l.9 .4M165.6 203.7l.1 .1M165.7 207.4l.2 .3M165.9 204l.1 .3M166.1 204l.1 .3M166.1 206.2l-.2 .1M166.3 204l.2 .3M166.5 201.2l-.2 .1M167.5 201.3l.4 .3M168.7 204.3l-.2 .3M168.9 204l.2 .1M169 203.9l.2 .1"/>
<path d="M169.5 201.3l-.8 .2M169.6 200.7l-.8 .2M169.9 203.5l.2 .1M169.9 202.7l.2 .1M170.1 201.4v.7M170.1 205.9v2M170.3 203.8l.3 .1M171 202.6l-.5 .1M171.7 205.3v2.1M174.1 202.3l.1 .1M174.1 203.8v2.1M174.4 200.7l.3 .3"/>
<path d="M174.7 200.1l.4 .3M174.8 203.2v1.9M176.4 200l-.6 .2M143.4 221.2l.2 .3M143.7 222.6v1.6M168.7 237v6.4M21.4 258.1h96.5M29 254v38M53.1 246h7.8M54.4 254v38M62.7 246h1.7M66.2 246h7.7"/>
<path d="M67.1 254v38M67.9 241.2v3.5M67.9 245.6v.8M67.9 247.4v3.5M84.9 254v16.8M117.9 243.4h86.4M21.4 270.8h96.5M21.4 266.6h96.5M21.4 262.4h96.5M21.4 275.1h53.4M21.4 279.3h53.4M21.4 287.8h182.9"/>
<path d="M21.4 283.5h53.4M161.1 287.8v4.2M191.6 283.5h12.7"/>
</g>
<g fill="#000">
<circle cx="84.3" cy="60.3" r=".25"/>
<circle cx="84.5" cy="67.7" r=".25"/>
<circle cx="84.5" cy="67.6" r=".25"/>
<circle cx="84.5" cy="67.8" r=".25"/>
<circle cx="87.8" cy="75.2" r=".25"/>
<circle cx="88" cy="75.1" r=".25"/>
<circle cx="88.1" cy="75.1" r=".25"/>
<circle cx="88.1" cy="75" r=".25"/>
<circle cx="88.1" cy="74.8" r=".25"/>
<circle cx="88.1" cy="74.9" r=".25"/>
<circle cx="88.8" cy="69.7" r=".25"/>
<circle cx="88.8" cy="77.8" r=".25"/>
<circle cx="88.9" cy="77.7" r=".25"/>
<circle cx="89.1" cy="72.3" r=".25"/>
<circle cx="89.2" cy="72.2" r=".25"/>
<circle cx="93.4" cy="69.7" r=".25"/>
<circle cx="93.4" cy="79.2" r=".25"/>
<circle cx="93.5" cy="79.2" r=".25"/>
<circle cx="93.6" cy="79" r=".25"/>
<circle cx="93.7" cy="78.9" r=".25"/>
<circle cx="97.2" cy="67.9" r=".25"/>
<circle cx="97.3" cy="67.8" r=".25"/>
<circle cx="97.4" cy="67.7" r=".25"/>
<circle cx="97.5" cy="67.6" r=".25"/>
<circle cx="97.5" cy="67.4" r=".25"/>
<circle cx="97.5" cy="67.5" r=".25"/>
<circle cx="79.4" cy="129.2" r=".25"/>
<circle cx="88.3" cy="128.2" r=".25"/>
<circle cx="94.4" cy="128.3" r=".25"/>
<circle cx="94.4" cy="128.4" r=".25"/>
<circle cx="94.8" cy="127.9" r=".25"/>
<circle cx="96.9" cy="133.6" r=".25"/>
<circle cx="193.3" cy="177" r=".25"/>
<circle cx="167.8" cy="196.2" r=".25"/>
<circle cx="167.8" cy="198" r=".25"/>
<circle cx="167.8" cy="196.3" r=".25"/>
<circle cx="167.9" cy="196.3" r=".25"/>
<circle cx="167.9" cy="191.6" r=".25"/>
<circle cx="167.9" cy="197.9" r=".25"/>
<circle cx="168.2" cy="190.6" r=".25"/>
<circle cx="175.6" cy="194.1" r=".25"/>
<circle cx="175.9" cy="193.8" r=".25"/>
<circle cx="176" cy="193.8" r=".25"/>
<circle cx="176.1" cy="193.8" r=".25"/>
<circle cx="176.8" cy="192.7" r=".25"/>
<circle cx="176.8" cy="192.6" r=".25"/>
<circle cx="176.9" cy="192.6" r=".25"/>
<circle cx="177" cy="192.7" r=".25"/>
<circle cx="177" cy="192.6" r=".25"/>
<circle cx="178.3" cy="184.2" r=".25"/>
<circle cx="178.4" cy="184.2" r=".25"/>
<circle cx="170.2" cy="200.9" r=".25"/>
<circle cx="170.2" cy="200.8" r=".25"/>
<circle cx="170.3" cy="200.8" r=".25"/>
<circle cx="170.3" cy="200.7" r=".25"/>
<circle cx="170.3" cy="200.6" r=".25"/>
</g>
<path d="M48.4 40.6v23.3M48.4 42.3l3.5-.5v1.1zM129.9 40.6v27.9" fill="none" stroke="#008080" stroke-width=".25"/>
<path d="M48.4 42.3l3.5-.5v1.1z" fill="#008080"/>
<path d="M126.4 41.8l3.5 .5-3.5 .6z" fill="none" stroke="#008080" stroke-width=".25"/>
<path d="M126.4 41.8l3.5 .5-3.5 .6z" fill="#008080"/>
<path d="M40.1 57.9h42M41.8 57.9l.6 3.5h-1.2zM48.4 42.3h81.5M40.1 86.4h9.6" fill="none" stroke="#008080" stroke-width=".25"/>
<path d="M41.8 57.9l.6 3.5h-1.2z" fill="#008080"/>
<path d="M41.2 82.9h1.2l-.6 3.5z" fill="none" stroke="#008080" stroke-width=".25"/>
<path d="M41.2 82.9h1.2l-.6 3.5z" fill="#008080"/>
<path d="M41.8 57.9v28.5M42.5 127.2h48.5M42.5 135.2h48.6M43.7 123.7h1.2l-.6 3.5z" fill="none" stroke="#008080" stroke-width=".25"/>
<path d="M91 127.2h.5M91.1 135.2h.4" fill="none" stroke="#000" stroke-width=".51"/>
<path d="M43.7 123.7h1.2l-.6 3.5z" fill="#008080"/>
<path d="M44.3 135.2l.6 3.5h-1.2z" fill="none" stroke="#008080" stroke-width=".25"/>
<path d="M44.3 135.2l.6 3.5h-1.2z" fill="#008080"/>
<path d="M44.3 120.2v22" fill="none" stroke="#008080" stroke-width=".25"/>
<g fill="none" stroke="#e6e6e6" stroke-width=".21">
<path d="M7.1 282.1a2.02 2.02 0 0 1 3.1 .7l.1 .4h-.9a.9 .9 0 0 0-.8-.7 .9 .9 0 0 0-.9 .5l.1 .3 .5 .2a2.15 2.15 0 0 1 2.1 1.4 1.72 1.72 0 0 1-2.3 1.8l-.7-.2-.7-.7-.2-.8 1-.1a1.06 1.06 0 0 0 .9 1 1.06 1.06 0 0 0 1.1-.7 1.66 1.66 0 0 0-1.6-.8 1.37 1.37 0 0 1-.8-2.3zM11.8 282.3a2.46 2.46 0 0 1 3.1-.2 2.46 2.46 0 0 1 .8 3 2.4 2.4 0 0 1-3.1 1.5 2.4 2.4 0 0 1-1.5-3.1l.2-.5zM12.4 282.9a1.39 1.39 0 0 1 1.7-.3 1.39 1.39 0 0 1 .7 1.6 1.41 1.41 0 0 1-1.4 1.7 1.41 1.41 0 0 1-1.3-1.7l.1-.8zM16.6 281.8h1v4h2.4v.8h-3.4zM20.7 281.7h1v4.9h-1zM22.6 281.7h1.9a2.2 2.2 0 0 1 2.2 2.8 2.02 2.02 0 0 1-2.2 2.1h-1.9zM23.6 282.6a1.8 1.8 0 0 1 2 .5 2.09 2.09 0 0 1-.4 2.6l-1.6 .1zM29.5 281.7h3.6v.9h-2.7v1h2.5v.9h-2.5v1.3h2.7v.8h-3.6zM34 281.7h1.8a2.2 2.2 0 0 1 2.3 2.8 2.02 2.02 0 0 1-2.2 2.1h-1.9zM35 282.6a1.8 1.8 0 0 1 1.9 .5 2.09 2.09 0 0 1-.4 2.6l-1.5 .1zM39.4 282.3a2.33 2.33 0 0 1 3.8 .8l-1 .2a1.37 1.37 0 0 0-1.6-.7 1.37 1.37 0 0 0-.9 1.5 1.56 1.56 0 0 0 .8 1.6 1.56 1.56 0 0 0 1.8-.2v-.6h-1.2v-.9h2.2v2a2.65 2.65 0 0 1-3.1 .5 2.65 2.65 0 0 1-1.5-2.7l.3-1zM44.2 281.7h3.6v.9h-2.6v1h2.4v.9h-2.4v1.3h2.7v.8h-3.7z"/>
<path d="M52 281.7h1.1l1.9 4.9h-1l-.4-1.1h-2l-.4 1.1h-1.1zM52.6 282.9l.6 1.8h-1.3zM56 282.3a2.12 2.12 0 0 1 3.6 .8l-1 .2a1.24 1.24 0 0 0-1.6-.7 1.24 1.24 0 0 0-.7 1.6 1.28 1.28 0 0 0 .4 1.4 1.28 1.28 0 0 0 1.6 0l.4-.8 .9 .3a2.19 2.19 0 0 1-2.5 1.6 2.19 2.19 0 0 1-1.8-2.5l.1-.9zM61.9 281.7h1l2 4.9h-1.1l-.4-1.1h-2l-.4 1.1h-1.1zM62.4 282.9l.7 1.8h-1.4zM65.4 281.7h1.8a2.2 2.2 0 0 1 2.3 2.8 2.02 2.02 0 0 1-2.3 2.1h-1.8zM66.3 282.6a1.8 1.8 0 0 1 2 .5 2.09 2.09 0 0 1-.4 2.6l-1.6 .1zM70.3 281.7h3.6v.9h-2.7v1h2.5v.9h-2.5v1.3h2.8v.8h-3.7zM74.7 281.7h1.5l.9 3.4 .9-3.4h1.5v4.9h-.9l-.1-3.8-.9 3.8h-1l-.9-3.8-.1 3.8h-.9zM80.4 281.7h1v4.9h-1zM82.8 282.3a2.12 2.12 0 0 1 3.6 .8l-.9 .2a1.24 1.24 0 0 0-1.6-.7 1.24 1.24 0 0 0-.8 1.6 1.28 1.28 0 0 0 .5 1.4 1.28 1.28 0 0 0 1.5 0l.4-.8 .9 .3a2.19 2.19 0 0 1-2.5 1.6 2.19 2.19 0 0 1-1.7-2.5l.1-.9zM89.6 282.3a2.12 2.12 0 0 1 3.6 .8l-.9 .2a1.24 1.24 0 0 0-1.6-.7 1.24 1.24 0 0 0-.7 1.6 1.28 1.28 0 0 0 .4 1.4 1.28 1.28 0 0 0 1.5 0l.4-.8 1 .3a2.19 2.19 0 0 1-2.6 1.6 2.19 2.19 0 0 1-1.7-2.5l.1-.9z"/>
<path d="M94.6 282.3a2.46 2.46 0 0 1 3.1-.2 2.46 2.46 0 0 1 .8 3 2.4 2.4 0 0 1-3.1 1.5 2.4 2.4 0 0 1-1.4-3.1l.1-.5zM95.2 282.9a1.39 1.39 0 0 1 1.7-.3 1.39 1.39 0 0 1 .7 1.6 1.41 1.41 0 0 1-1.3 1.7 1.41 1.41 0 0 1-1.4-1.7l.1-.8zM99.4 281.7h1.6a1.61 1.61 0 0 1 2.1 1.5 1.62 1.62 0 0 1-2.1 1.6h-.6v1.8h-1zM100.4 282.6a1.62 1.62 0 0 1 1.7 .3 .7 .7 0 0 1-.1 .8 .7 .7 0 0 1-.7 .2h-.9zM103.4 281.7h1.1l1.2 2 1.1-2h1.2l-1.8 2.9v2h-1v-2z"/>
</g>
<text font-size="11.3" x="170.7" y="20.4">3D-Druck</text>
<text font-size="8.4" x="110.5" y="187.5">Druckorientierung:</text>
<g font-size="5.7">
<text x="33.8" y="9.2">1</text>
<text x="78.8" y="9.2">2</text>
<text x="128.8" y="9.2">3</text>
<text x="178.8" y="9.2">4</text>
<text x="17.4" y="28.4">A</text>
<text x="17.4" y="75.2">B</text>
<text x="17.4" y="125.2">C</text>
<text x="17.4" y="175.2">D</text>
<text x="17.4" y="225.2">E</text>
<text x="17.6" y="271.9">F</text>
</g>
<g font-size="5.6" fill="#008080">
<text x="86.4" y="41.5">163</text>
<text x="40.9" y="74.3" transform="rotate(-90 40.9 74.3)">57</text>
<text x="43.4" y="132.3" transform="rotate(-90 43.4 132.3)">8</text>
<text x="137.1" y="242">1:2</text>
<text x="188.4" y="242.2">0,053 kg</text>
<text x="136.7" y="248.8">Polykarbonat</text>
<text x="144.3" y="262.4">A-Arm_unten_vorne</text>
<text x="151.4" y="267.6">Aufhängung</text>
<text x="155.3" y="272.9">Athena</text>
<text x="201.2" y="281.3">1</text>
<text x="153.8" y="284.6">8</text>
<text x="194.2" y="287.4">1</text>
</g>
<g font-size="5.6">
<text x="138.5" y="36.7">Der rechte untere vordere</text>
<text x="138.5" y="42.5">Querlenker ist eine Spiegelung von</text>
<text x="138.5" y="48.2">diesem.</text>
</g>
<text font-size="5.5" x="81.2" y="281.5">HTBLuVA-Salzburg</text>
<g font-size="4.1">
<text x="22.3" y="240.2">(Verwendungsbereich)</text>
<text x="75.7" y="240.4">(Zul.Abw.)</text>
<text x="101.1" y="240.4">(Oberfläche)</text>
<text x="118.8" y="241.4">Maßstab</text>
<text x="118.8" y="246.7">(Werkstoff)</text>
<text x="84.9" y="257.3">Datum</text>
<text x="106.2" y="257.3">Name</text>
<text x="118.8" y="257.3">(Benennung)</text>
<text x="74.8" y="261.5">Bearb.</text>
<text x="74.8" y="265.7">Gepr.</text>
<text x="74.8" y="270">Norm</text>
<text x="118.8" y="278.4">(Zeichnungsnummer)</text>
<text x="191.6" y="278.4">Blatt</text>
<text x="201.8" y="286.9">Bl.</text>
<text x="21.6" y="291.1">Zust.</text>
<text x="29.2" y="291.1">Änderung</text>
<text x="54.6" y="291.1">Datum</text>
<text x="67.3" y="291.1">Name</text>
<text x="75.7" y="291.1">(Urspr.)</text>
<text x="118.8" y="291.1">(Ers.f.:)</text>
<text x="162" y="291.1">(Ers.d.:)</text>
</g>
<g font-size="4" fill="#008080">
<text x="86.2" y="261.5">02.04.24</text>
<text x="100.8" y="261.7">MR</text>
</g>
<text font-size="4" x="80.7" y="286">Elektrotechnik ARX &amp; EMB</text>
</svg>
